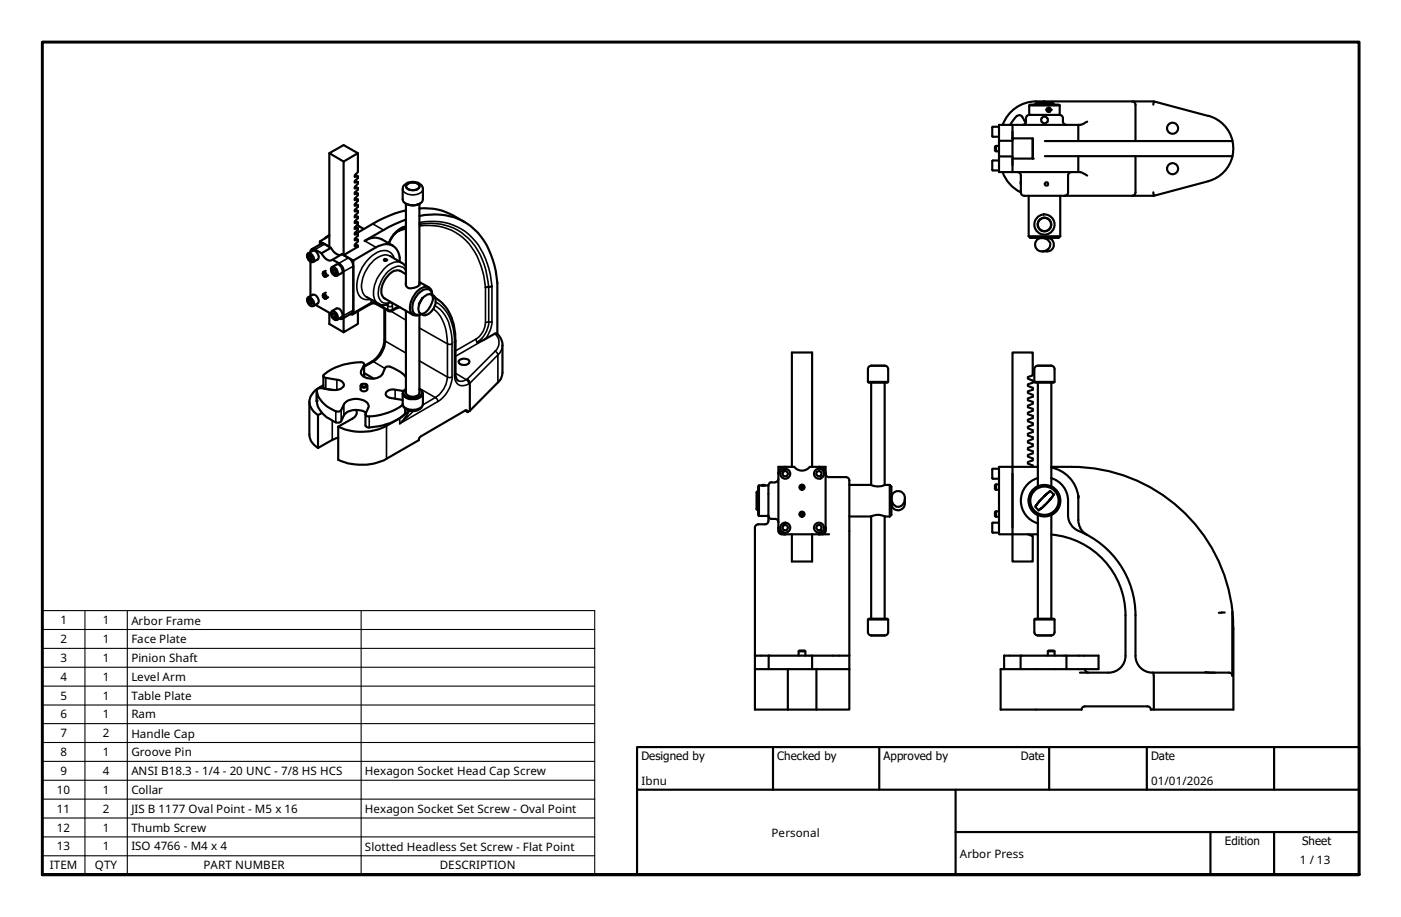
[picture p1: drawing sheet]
<svg xmlns="http://www.w3.org/2000/svg" width="330mm" height="216mm" viewBox="0 0 330 216" stroke-linecap="round" stroke-linejoin="round" font-family="sans-serif">
<!-- layer: Visible (ISO) -->
<g fill="none" stroke="#000" stroke-width=".51">
<path d="M77.5 36.1v22l-2.2-1.3M84.3 36.1l-3.4-1.9-3.4 1.9 3.4 1.9M233.6 30v2.1M233.6 37.9v2.1M233.6 40l.2 .1h1.4M233.6 32l.2 .2h1.4M234.5 34.4v1.2M235.2 37.8h-1.4l-.2 .1M235.2 29.8h-1.4l-.2 .2M235.2 34.4l-.9 .1v1l.9 .1M235.2 36.8v3.7h3.2M238.4 29.4h15.5v3.8"/>
<path d="M238.4 33.1h-3.2v3.7h3.2M238.4 29.4h-3.2v3.7M238.4 32.6h4.7v4.7h-4.7zM238.4 29.4v3.2M238.4 37.3v3.2M239.4 27.3l-1.6 2.1M239.4 27.4l.4-.3 .7 .2 1 1.7M241.6 28.6a.79 .79 0 0 1-.8 .8M242.3 24.8l.3-.2h6.7l.2 .2M242.3 24.8v2.3h7.2v-2.3M242.3 24.8h7.2M242.3 27.1a.79 .79 0 0 0-.7 .7v.8"/>
<path d="M243.1 32.6v4.7M243.5 24.6l.5-.3h3.9l.4 .3M245 24.2l-.3 .1M245.4 24.1l-.4 .1M245.9 23.9l-.7 .4M245.9 23.9h25.8M245.9 23.9a9.1 9.1 0 0 0-8.3 2.9l-1.1 1.7-.4 .9M246 33.2h44.1a6.3 6.3 0 0 1 0 3.6h-44.1M246.4 25.9h.1M246.4 25.9l1 .1-.3 .3-.3 .1zM246.4 25.7l.9 .1-.2 .4-.5-.3M246.4 25.7v.2"/>
<path d="M246.5 25.5l.3-.2 .4 .2 .2 .3-1-.1zM246.6 25.7l.4-.2 .3 .3M249.5 27.1a.79 .79 0 0 1 .8 .7v.8M250.3 28.6a.79 .79 0 0 0 .7 .8M253.9 36.8v3.7h-15.5M256 28.6a3.3 3.3 0 0 1-2.1 .8M266.5 23.9a.79 .79 0 0 1 .8 .8v8.5M267.3 36.8v8.5M271.5 24.6l.2-.7 12.8 3.4M284.5 27.3a8 8 0 0 1 5.7 5.9M290.2 36.7a8 8 0 0 1-5.7 6l-12.8 3.4-.2-.8M72.5 59.7l1.1-.6a1.36 1.36 0 0 1 1.2 2l-1 .6a1.35 1.35 0 0 1-1.3-2z"/>
<path d="M73.1 59.3l.1-.4 .5-.3 2 1M75.7 59.6a2.29 2.29 0 0 0 2.3 1.7l.3-.1M77.4 55.4l-.9 .7M77.5 55.5l-2.2 1.3v.8M77.5 55.4l-.9 .7M77.9 58.4a2.52 2.52 0 0 0 2.4 1.6M77.9 58.4l-1.7-1.1h-.4l-2.4 1.4M77.9 58.4l-2.2 1.2M83.6 41.1l.7 .4-.8 .2v-.4l.8-.8v-4.4l-3.4 1.9v22.1M83.6 52l.7 .4M83.6 50.7l.7 .4M83.6 49.3l.7 .4"/>
<path d="M83.6 53.4l.7 .4M83.6 47.9l.7 .4M83.6 46.6l.7 .4M83.6 54.7l.7 .4M83.6 45.2l.7 .4M83.6 57.5l.7 .3M83.6 43.9l.7 .4M83.6 56.1l.7 .4M84 53l1.7 .9M84.3 57.8v.3l-3.4 2M84.3 56.5v.3l-.8 .9v.3l.8-.2M84.3 55.1v.4l-.8 .8v.3l.8-.1"/>
<path d="M84.3 53.8v.3l-.8 .8v.3l.8-.1M84.3 52.4v.4l-.8 .8v.3l.8-.1M84.3 51.1v.3l-.8 .8v.3l.8-.1M84.3 49.7v.3l-.8 .9v.3l.8-.1M84.3 48.3v.4l-.8 .8v.3l.8-.1M84.3 47v.3l-.8 .8v.4l.8-.2M84.3 45.6v.4l-.8 .8v.3l.8-.1M84.3 44.3v.3l-.8 .8v.3l.8-.1M84.3 42.9v.3l-.8 .9v.3l.8-.1M84.3 41.5v.4l-.8 .8v.3l.8-.1-.7-.4M95.1 43.7a2.9 2.9 0 0 1 4.4 .4l.1 2.8a2.05 2.05 0 0 1-2.4 1.4 2.02 2.02 0 0 1-2.4-1.4v-2.6zM95.5 47.9a3.7 3.7 0 0 0 3.2 .1"/>
<path d="M95.6 53.5l-1.1 .4a5.5 5.5 0 0 0-2.9 3.4M95.6 51.7l-1.3 .5a50.8 50.8 0 0 0-8.4 4.5l.6-.3a3.6 3.6 0 0 1 3.4-.1l2.6 1.5M95.6 49.5l-3.8 1.2a44 44 0 0 0-7.9 4.2M95.6 48v19.2M95.8 43.4a2.32 2.32 0 0 1 2.9 .2 1.31 1.31 0 0 1-1.7 1.2l-1-.3a.67 .67 0 0 1-.2-1.1zM95.9 43.4a2.03 2.03 0 0 1 2.8 .4 1.4 1.4 0 0 1-1.9 1l-.7-.2a.69 .69 0 0 1-.5-.5 .69 .69 0 0 1 .3-.7zM98.7 50.9a14.4 14.4 0 0 1 13.8 3.9 20.7 20.7 0 0 1 4.6 11.8v12.1M98.7 49.1a13.4 13.4 0 0 1 8.1 1.7l2.5 1.5M98.7 52.8h.3M98.7 48v19.1M98.9 47.9l-.2 .1M236.1 40.5a8.4 8.4 0 0 0 4.3 4.8"/>
<path d="M239.6 40.5a.79 .79 0 0 1 .7 .8v4M240.3 45.3a.79 .79 0 0 0 .8 .8h9.6M240.4 42.7v.7M242.2 55.6h7.4M242.2 55.6l.4 .4h6.6l.4-.4M242.2 46.1v9.5M244.8 56.1a1.66 1.66 0 0 0-.9 2.3 1.66 1.66 0 0 0 2.5 .5 1.49 1.49 0 0 0 .8-1.6 1.49 1.49 0 0 0-1.3-1.2M244.8 56.1h1.1M244.8 56v.1M245.9 56v.1M247 56.1a1.6 1.6 0 0 1 1.1 1.7 1.6 1.6 0 0 1-1.6 1.4h-1.1M247 56l-1.1 .1"/>
<path d="M249.6 46.1v9.5M250.7 46.1h21M251.5 45.3a.79 .79 0 0 1-.8 .8M252.3 40.5a.79 .79 0 0 0-.8 .8v4M253.9 40.5a3 3 0 0 1 2.1 .8M267.3 45.3a.79 .79 0 0 1-.8 .8M72.6 70l1-.6a1.36 1.36 0 0 1 1.2 2l-1 .7a1.35 1.35 0 0 1-1.3-.7 1.35 1.35 0 0 1 .1-1.4zM72.8 60.1l.5 .3 .2 .6-.2 .3-.5-.3-.2-.5zM72.8 70.4l.5 .3 .2 .7-.2 .3-.5-.3-.2-.6zM73 60.2l-.4 .3M73 70.5l-.4 .3M73.1 61.6v8.1"/>
<path d="M73.2 60.3l.1 .5M73.2 70.7l.1 .4M73.5 60.8l-.7 .2M73.5 71.1l-.7 .3M74.2 71.8l3.7 2.1M76 69.5l.1-.2a.61 .61 0 0 1 .7 .2 .61 .61 0 0 1 0 .8h-.3M76 69.5a.48 .48 0 0 1 .5 .2 .48 .48 0 0 1 0 .6l-.4-.3zM76 64.3l.1-.2a.61 .61 0 0 1 .7 .2 .61 .61 0 0 1 0 .8h-.3M76 64.3a.48 .48 0 0 1 .5 .2 .48 .48 0 0 1 0 .6l-.4-.3zM76.3 69.6l-.2 .1M76.3 64.4l-.2 .1M76.5 69.8l-.3 .2-.1-.3 .1-.2 .4 .5-.1 .2-.3-.2"/>
<path d="M76.5 64.6l-.3 .2-.1-.3 .1-.2 .3 .2 .1 .3-.1 .2-.3-.2M76.7 68.9l-.6 .3M76.7 63.8l-.6 .2M77.3 70l-.5 .3M77.3 64.8l-.5 .3M77.5 73.7v2.6l3.4 1.9M78 62.9l1.2-.6a1.32 1.32 0 0 1 1.2 .6 1.32 1.32 0 0 1 0 1.4l-1 .6a1.22 1.22 0 0 1-1.5-1.3zM78 73.3l1.2-.7a1.32 1.32 0 0 1 1.2 .7 1.32 1.32 0 0 1 0 1.4l-1 .6a1.39 1.39 0 0 1-1.4-2zM78.2 74.2l.5-.3 .4 .5M78.3 61.2l2.2-1.4 2 1.3 .6 .9 .1 .7M78.3 61.2l1.8 1 .6 .8 .2 .6v10.9a.65 .65 0 0 1-1 .5M78.3 63.4h.4l.4 .6v.5h-.5l-.4-.6z"/>
<path d="M78.4 73.7l.5 .2 .3 .6-.2 .4-.5-.2-.3-.5zM78.7 63.6l.4 .5M78.8 63.5l-.6 .4M79.1 74.5l-.6 .2M79.1 64.1l-.5 .4M80.9 60.1l2.3 1.2M83.2 61.3v12.4l-.3 .3-.4-.1M83.2 61.3l6-3.4a3.2 3.2 0 0 1 4.9 2.7v1M83.2 73l-.2 .7-2.4 1.4M84.3 73.3v3l-3.4 1.9v-3.3M86.3 69.9l2.8 1.6a2.7 2.7 0 0 0 2.1 .2M90.4 61.2a.42 .42 0 0 1 .4-.2 .42 .42 0 0 1 .3 .3l-.5 .1z"/>
<path d="M90.5 72.7v7.3a6.7 6.7 0 0 1-3 5.2l-1.8 1M90.5 70.2l6.8 4M91.8 60.3l3.1 1.8 .7 .8M92.2 73.2h-.7l-2.9-1.6a1.49 1.49 0 0 0-1.4 0l-4.2 2.4M94.1 72.3l-1.8 .9M94.2 63.8l1.4 .8M94.3 63.8a2.49 2.49 0 0 0-3.1 1.2 5 5 0 0 0-1.3 4.5l.4 .6 .3 .2M95.6 66.6a1.11 1.11 0 0 0 .4 1.1 1.11 1.11 0 0 0 1.2 .1l1-.3 .6-.4-.1-.4M95.6 73.2v19.3a1.93 1.93 0 0 0 3.1 .2v-18.5M98.2 68.6l.8-.7a1.67 1.67 0 0 1 2-.2 1.67 1.67 0 0 1 .8 1.8 1.43 1.43 0 0 0-.9-1.4 1.43 1.43 0 0 0-1.6 .4 4.2 4.2 0 0 0-1.8 5.2 1.26 1.26 0 0 0 1.7 .2 1.63 1.63 0 0 1-2 .2 1.63 1.63 0 0 1-.7-1.8l.2-1.1 .5-1.1zM98.7 66.4l2.3 1.3M99.4 70.2a1.85 1.85 0 0 1 2.1-.9 1.93 1.93 0 0 1-.1 2.6 2.97 2.97 0 0 1-2.3 2 1.39 1.39 0 0 1-.5-2l.1-.3"/>
<path d="M99.4 70.2l-.7 1.4M101.5 69.3a1.6 1.6 0 0 1 1.1 2.1 3.3 3.3 0 0 1-2.8 2.8l-.8-.3M102.5 70.1a9.9 9.9 0 0 1 4.6 7.8l.2 2.4v7.8a1.84 1.84 0 0 0 .5 1.5M115.8 67.4l-1.5 .3M72.8 94.6l.1 8.3a4.1 4.1 0 0 0 2 2.6M74.5 91.8a7.4 7.4 0 0 0 .6 4.3 7.1 7.1 0 0 0 4.5 3.4l.7-.3a3.5 3.5 0 0 1 1.4-2.2 4.4 4.4 0 0 1 4.5 .2M74.9 97.7v7.8M75.8 97.2l-.9 .5M76.1 90.7a5.1 5.1 0 0 0-3.3 3.7 4 4 0 0 0 2.1 3.3M76.1 88.5v2.7l.6 .4 1.8 .2M83.8 96.5a1.45 1.45 0 0 1-.8 2.1l-3.4 1.9M84.9 90.9v.7a.86 .86 0 0 0 .8 .6 .86 .86 0 0 0 .8-.6v-.7"/>
<path d="M85.2 90.6a.6 .6 0 0 1 .6-.3 .6 .6 0 0 1 .4 .5 .6 .6 0 0 1-.6 .2 .6 .6 0 0 1-.4-.4zM85.3 90.4l-.3 .2a.7 .7 0 0 0 .4 .7 .7 .7 0 0 0 .8-.1l.3-.4-.4-.4M85.7 87.8l2.3 1.4M85.7 85.7v2.8l-.1 .1M94.8 92.6v2.5a2.39 2.39 0 0 0 3.2 1.6 1.74 1.74 0 0 0 1.6-1.6v-2.5M95.1 92.1l-2.1-.3a1.61 1.61 0 0 0-2.2 1.1l.3 .4 .7 .4 3 .5M95.2 91.9l.4-.3a.96 .96 0 0 0-.6 1.1 .96 .96 0 0 0 .9 .8 2.7 2.7 0 0 0 3.5-.9 1 1 0 0 0-.7-1 1.05 1.05 0 0 1 .8 1 1.05 1.05 0 0 1-.8 1.1 2.84 2.84 0 0 1-3.9-1zM95.4 96.3v.9a7.4 7.4 0 0 1-4.5 2.7l-3 .6a1.77 1.77 0 0 1-1.7 0l-.2-.3v-2.6M95.6 88.8a8.1 8.1 0 0 0-4.4-2.5l-.5 .3-.7 1.5a3.3 3.3 0 0 1-5-.2v-.6l.7-1.4-.2-.5a12.6 12.6 0 0 0-9.4 3v.3l.4 .2 2.8 .5a1.32 1.32 0 0 1 1.5 1.7l-.5 .4-1.2 .3-3.5-.4-.9 .2a3.8 3.8 0 0 0 1.6 3.5l1.3 1a3.1 3.1 0 0 0 2.2 .8l.5-.3a3.5 3.5 0 0 1 1.4-2.2 4 4 0 0 1 5 .8l.1 .6-.8 1.7 .2 .4a1.87 1.87 0 0 0 1.7 .1 14.4 14.4 0 0 0 6.9-2.7M96.3 96.6l-.5 .6a18.8 18.8 0 0 1-4.8 3.1 13 13 0 0 1-11.4 .2M108 85a1.68 1.68 0 0 1 2.6 .1 1.46 1.46 0 0 1-2.7 .1zM109.5 96.6h.4l.2 .4"/>
<path d="M110 89.3l.5 .5 .1 .4v6.5M110.1 97l-.6-.4-10.3 6.1-.5 .5-.1 .4-7.6 4.4a13.3 13.3 0 0 1-11.4 .3v-7.8M110.6 96.7l-.5 .3M112.3 80.6l1.5-.5 2.8-1.6a2.83 2.83 0 0 1 1.7 2.8l-.1 7a2.76 2.76 0 0 1-1 1.7l-6.6 6.7M204.3 86.9v3l.2 .2h4.4l.2-.2v-3M204.3 89.9h4.8M204.3 86.9a.79 .79 0 0 1 .8-.8h3.2a.79 .79 0 0 1 .8 .8M205.1 90.1v24.1M208.3 90.1v24.1M243.5 86.9v3l.2 .2h4.4l.2-.2v-3M243.5 89.9h4.8M243.5 86.9a.79 .79 0 0 1 .8-.8h3.2a.79 .79 0 0 1 .8 .8"/>
<path d="M244.3 90.1v24.4M247.5 90.1v24.4M79.6 103.1l-1.4 .5-3.3 1.9M178.5 115.5l-.4 .4v4l.4 .4M178.7 114.3l-.2 .2v6.8l.2 .2M178.7 114.3v7.2M178.7 114.3h2.2M179.6 114.3v-.1v.1M179.6 114.2l-.3 .1M179.8 114.3v-.1l.3 .1M180.9 114.3v7.2h-2.2M181.3 113.6l-.4 .7"/>
<path d="M183.3 112.7a1.21 1.21 0 0 1-1.8 .8l-.2 .1M184.5 110.9h.7l.3 .6-.3 .6h-.7l-.4-.6zM184.9 109.9a1.62 1.62 0 0 0-1.6 1.6M186.4 109.9v-26.9h4.8v26.9M188.7 114.4h.3l.2 .3-.2 .3h-.3l-.2-.3zM190.7 109.9a2.3 2.3 0 0 1-3.7 0h-3.7v15.1a.79 .79 0 0 0 .8 .8M190.7 109.9h3.7v15.1a.79 .79 0 0 1-.8 .8M192.3 111.1l.6-.2 .5 .4v.7l-.7 .2-.5-.4zM192.8 109.9a1.62 1.62 0 0 1 1.6 1.6M194.4 111.5a.79 .79 0 0 0 .8 .8h3.9M199.2 112.3a.79 .79 0 0 1 .8 .8M200 113.1v41.3"/>
<path d="M200 114.2h5a3.8 3.8 0 0 0 3.3 0h1.2M209.5 114.2v7.4M209.5 114.2l.4 .4v6.6l-.4 .4M209.9 116.8h.1M209.9 117.9h.1M209.9 116.8a1.66 1.66 0 0 1 2.3-1 1.66 1.66 0 0 1 .7 2.4 1.52 1.52 0 0 1-1.6 1.1 1.52 1.52 0 0 1-1.4-1.4M209.9 117.9v1.1M209.9 116.8v1.1M213 117.3v1.1a1.59 1.59 0 0 1-1.3 1.7 1.59 1.59 0 0 1-1.8-1.1M233.6 110.5v2.1M233.6 112.6l.2 .1h1.4M234.5 114v1.3"/>
<path d="M235.2 110.4h-1.4l-.2 .1M235.2 114l-.9 .2v1l.9 .1M238.4 111.5v12.7M243.1 109.9v-.3l-1.1-.4v-.4l1.1-.4v-.5l-1.1-.4v-.4l1.1-.4v-.5l-1.1-.3v-.4l1.1-.5v-.4l-1.1-.4v-.4l1.1-.4v-.5l-1.1-.3v-.5l1.1-.4v-.4l-1.1-.5v-.3l1.1-.4v-.5l-1.1-.4v-.4l1.1-.4v-.5l-1.1-.4v-.3l1.1-.5v-.4l-1.1-.4v-.4l1.1-.4v-.5l-1.1-.4v-.4l1.1-.4v-.4l-1.1-.5v-.4l1.1-.3v-.5l-1.1-.4v-.4l1.1-.4v-.5l-1.1-.4v-.4l1.1-.4v-5.4h-4.7v42.8h5.9M243.7 119.3l.8 .8M244.3 112.6a5.6 5.6 0 0 0-4 5.3 5.6 5.6 0 0 0 4 5.3M244.3 114.5a3.7 3.7 0 0 0-2.1 3.4 3.7 3.7 0 0 0 2.1 3.3v24.5M244.3 109.9h-9.1v15.9h3.2v6.4h4.7v-6l-1.1-.4M245.9 116.8l1.4-1.2-.4 .4a15.1 15.1 0 0 0-3.2 3.3zM247.3 115.6l.8 .8M247.5 110.1a8 8 0 0 1 6.4 6.7M247.5 114.5a3.7 3.7 0 0 1 2.1 3.4 3.7 3.7 0 0 1-2.1 3.3v24.5"/>
<path d="M247.5 112.6a5.6 5.6 0 0 1 4 5.3M247.5 109.9a43.5 43.5 0 0 1 18.6 2.6 38.1 38.1 0 0 1 24.1 31.6M248.1 116.4l-.8 1.2-1.9 1.9-.8 .6a13.2 13.2 0 0 0 3.5-3.7zM251.5 117.9v3.4a4 4 0 0 0 2.4 3.7 21.4 21.4 0 0 1 13.4 19.8v9.6a4 4 0 0 0 4 4M253.9 116.8v.4v-.4M253.9 116.8v5.6M177.7 124.2v30.2M180.9 122.7a.79 .79 0 0 1-.8 .7h-1.6a.79 .79 0 0 0-.8 .8M180.9 121.4l.1 .4 .5 .4h1a.76 .76 0 0 1 .8 .8M180.9 121.5v1.1M183.3 124.2a1.62 1.62 0 0 0 1.6 1.7M184.1 125.8h11.1"/>
<path d="M184.5 123.6h.7l.3 .6-.3 .6h-.7l-.4-.6zM186.4 125.8v6.4h4.8v-6.4M188.7 120.7h.3l.2 .3-.2 .3h-.3l-.2-.3zM192.3 123.7l.7-.1 .5 .5-.3 .7-.6 .1-.4-.6zM194.4 124.2a1.62 1.62 0 0 1-1.6 1.7M200 121.6h5a3.8 3.8 0 0 1 3.3 0h1.2M205.1 121.6v24.1M208.3 121.6v24.1M233.6 125.3l.2 .1h1.4M234.5 120.4v1.3M235.2 123.1h-1.5l-.1 2.2M235.2 120.4l-.9 .1v1l.9 .2"/>
<path d="M247.5 125.9a19.1 19.1 0 0 1 17.5 19v9.5a4 4 0 0 1-4 4M253.9 122.4a3.8 3.8 0 0 0 2.1 3.5M177.7 157.5h22.3M177.7 154.4v12.7h14.5M177.7 154.4h13.5M181 154.4v3.1M185.5 157.5v9.6M188 154.4v-1l.2-.2h1.2l.2 .2v1M188 153.4h1.6M191.2 154.4h8.8M191.2 154.4v3.1M192.2 157.5v9.6"/>
<path d="M200 157.5v9.6h-7.8M200 154.4v3.1M204.3 148.8v-2.9l.2-.2h4.4l.2 .2v2.9M204.3 145.9h4.8M204.3 148.8a.79 .79 0 0 0 .8 .8h3.2a.79 .79 0 0 0 .8-.8M240.3 154.4h-3.9v3.1M240.3 154.4h10.8M240.3 154.4v3.1M243.5 148.8v-2.9l.2-.2h4.4l.2 .2v2.9M243.5 145.9h4.8M243.5 148.8a.79 .79 0 0 0 .8 .8h3.2a.79 .79 0 0 0 .8-.8M246.7 154.4v-1l.2-.2h1.2l.2 .2v1"/>
<path d="M246.7 153.4h1.6M251.1 154.4h7.5v3.1h-23v9.6h19M251.1 154.4v3.1M254.3 158.4h6.7M255.5 157.5a.88 .88 0 0 0 .7 .9M271.3 158.4h18.1a.67 .67 0 0 1 .7 .7v-15l.3 3.9v19.1h-18.7M271.5 158.4l.2 8.7h-.7M283.8 158.2l2.2 .2M288.4 144.2l-1.4 .1M270.1 166.3h-14.7a.79 .79 0 0 0-.8 .8M270.2 166.3a.79 .79 0 0 1 .8 .8"/>
<circle cx="245.9" cy="28.2" r=".79"/>
<circle cx="276.1" cy="30.2" r="1.3"/>
<circle cx="276.1" cy="39.7" r="1.3"/>
<circle cx="245.9" cy="52.9" r="2.38"/>
<circle cx="245.9" cy="52.9" r="1.62"/>
<circle cx="245.9" cy="52.9" r="1.56"/>
<circle cx="246.4" cy="43.3" r=".42"/>
<circle cx="184.9" cy="111.5" r="1.17"/>
<circle cx="188.8" cy="114.7" r=".48"/>
<circle cx="188.8" cy="114.7" r=".6"/>
<circle cx="192.8" cy="111.5" r="1.17"/>
<circle cx="245.9" cy="117.9" r="3.3"/>
<circle cx="245.9" cy="117.9" r="3.7"/>
<circle cx="184.9" cy="124.2" r="1.17"/>
<circle cx="188.8" cy="121.1" r=".48"/>
<circle cx="188.8" cy="121.1" r=".6"/>
<circle cx="192.8" cy="124.2" r="1.17"/>
</g>
<g fill="#000">
<circle cx="243.1" cy="37.3" r=".25"/>
<circle cx="246.4" cy="25.7" r=".25"/>
<circle cx="246.9" cy="26.4" r=".25"/>
<circle cx="246.9" cy="25.3" r=".25"/>
<circle cx="247.4" cy="25.8" r=".25"/>
<circle cx="74.5" cy="94.4" r=".25"/>
<circle cx="179.8" cy="114.3" r=".25"/>
<circle cx="242.2" cy="117.5" r=".25"/>
<circle cx="242.3" cy="118.7" r=".25"/>
<circle cx="242.3" cy="117" r=".25"/>
<circle cx="242.5" cy="119.3" r=".25"/>
<circle cx="242.6" cy="116.1" r=".25"/>
<circle cx="243" cy="120.1" r=".25"/>
</g>
<!-- layer: Visible Narrow (ISO) -->
<g fill="none" stroke="#000" stroke-width=".38">
<path d="M72.5 59.9a1.1 1.1 0 0 1 1.3 1.4l-.1 .2a.82 .82 0 0 1-1.2-.7 .65 .65 0 0 1 0-.9zM72.6 59.6a1.35 1.35 0 0 1 1.4 1.7l-.2 .4M76.5 57.5l-2.3 1.2M85.9 56.7l2.6 1.5M87.8 52.7l2.5 1.5M94 54.4a4.6 4.6 0 0 0-2.4 2.9M94.5 53.9l.2-.1 .1-.3a6.8 6.8 0 0 0-3.4 3.7M94.8 44.5a2.28 2.28 0 0 0 2.9 1.3l.8-.1a1.38 1.38 0 0 0 1.1-1.2M95.6 53.8l-1.6 .6 .2-.4M95.6 53.2l-.8 .3M98.7 52.4a13.3 13.3 0 0 1 15.6 8.5 21 21 0 0 1 1.5 6.5v8.3M98.7 53.2a12.8 12.8 0 0 1 14.5 9.3l.7 2.5 .4 2.7v8.2"/>
<path d="M99 52.8a12.8 12.8 0 0 1 14.5 8.3 21 21 0 0 1 1.6 6.5v8.2l-.8 .1a4.8 4.8 0 0 1-2.2 3.9l.2 .8a6.2 6.2 0 0 0 2.8-4.8l.7-.1a6.9 6.9 0 0 1-1.6 4.2l-6.9 4M72.5 70.2a1.12 1.12 0 0 1 1.1 .6 1.12 1.12 0 0 1-.1 1.2 1.23 1.23 0 0 1-1-1.8zM72.6 70a1.44 1.44 0 0 1 1.2 2.1M78.1 73.5a1.14 1.14 0 0 1 1.1 1.7 1.16 1.16 0 0 1-1.1-1.7zM78.2 63.1a1.17 1.17 0 0 1 .9 1.8 1.29 1.29 0 0 1-.9-1.8zM78.2 62.9a1.32 1.32 0 0 1 1.2 .6 1.32 1.32 0 0 1 0 1.4M78.2 73.2a1.38 1.38 0 0 1 1.2 2.1M82 60.7l-2.2 1.3M83.2 73l-2.3 1.3M83.2 62.7l-2.3 1.2M87.4 71.2l-.2 .4M87.4 71.2a.82 .82 0 0 1 1.2 .4"/>
<path d="M87.4 71.2l-4.2 2.5M87.4 70.5v.7M88.5 71.2l2.8 1.7M90.7 72.8v7.5M90.9 71.8l.4 .3v.8M91.3 72.9l.5 .1 .6-.1M91.3 72.9l.1 .3M91.6 71.3l.2-.1a.52 .52 0 0 1 .6 .7 .52 .52 0 0 1-.9 .2l-.3-.3M91.8 60.3a3.7 3.7 0 0 0-4.2 1.5 8.3 8.3 0 0 0-2.4 6.1l.1 .6a2.12 2.12 0 0 0 1 1.4M92.1 73.3l3.5 2.1M92.4 72.9l-.1 .3M92.4 72.1v.8"/>
<path d="M92.8 60.8a2.53 2.53 0 0 0-4-1.4 9.4 9.4 0 0 0-4.6 9.4 2.4 2.4 0 0 0 3 1.7M93.8 72.1l-1.4 .8M94.6 61.9a4 4 0 0 0-4.7 2 7.1 7.1 0 0 0-1.7 6.6l.9 1M95.6 63.9a1.99 1.99 0 0 0-3.3-.7 6.9 6.9 0 0 0-3.1 6.9 1.75 1.75 0 0 0 2.4 1.2l-.4 .5M98.7 77.2l6.6 3.8v7.8M102.4 71.9a8 8 0 0 1 3.7 5.8l.3 3.3-.4 .1-.7-.1a10.1 10.1 0 0 0-3.3-8.3M102.5 70.2h.1M102.6 71.1a9 9 0 0 1 4.3 7.4l.1 2.1M112.1 79.8l-4.8 2.8M116.5 78.5a2.75 2.75 0 0 1 .1 4.2M74.5 91.9v2.5M76.7 89v2.6"/>
<path d="M78.2 99v4.6M79.1 96.8v2.6M79.3 89.4v2.4M80.3 96.6v2.6M81 95.2v2.6M85 87.3v.8M85.7 85.9v2.6M86.9 98v2.6M87.5 85.2h.4M87.9 85.2l-2.2 1.2M87.9 85.2l2.7 1.5M90.5 80l.2 .3"/>
<path d="M90.7 80.3a6.3 6.3 0 0 1-2.8 4.9M90.7 80.3l4.9 2.8M93 91.8v2.1M94.8 95.1a2.28 2.28 0 0 0 2.9 1.3l.8-.2a1.38 1.38 0 0 0 1.1-1.1M95.4 96.2v1.2M96.4 96.7l-.7 1.2-1.6 1.9 3.2-3M98.7 91.4l3.8 2.2-2.9 1.7M98.7 85l6.6 3.8M103.1 94.6l-9 5.2v-1.3M105.3 88.8l.4 .1 .7-.1M105.3 88.8a6.1 6.1 0 0 1-2.8 4.8l.5 .5 .1 .5a7.3 7.3 0 0 0 3.3-5.8M106.4 81v7.8"/>
<path d="M107 80.6v7.8M107.3 88.1l-.2 .2a1.98 1.98 0 0 0 .9 2.3 1.98 1.98 0 0 0 2.4-.2M107.3 80.3l-.3 .3M107.8 89.6a1.87 1.87 0 0 0 2-.2l.4 .3 .2 .7M116.6 82.7l-6.8 6.7-2.5-1.5M117.2 90v-6.4l-6.8 6.8M118.3 81.3l-.4 1.4-.7 .9-.2-.6-.4-.3M91 100.3v7.7"/>
</g>
<!-- layer: Symbol (ISO) -->
<g fill="none" stroke="#000" stroke-width=".25">
<path d="M10 148.2h130M10 152.7h130M10 157.1h130M20 143.8v62.1M30 143.8v62.1M85 143.8v62.1M10 161.5h130M10 166h130M10 170.4h130M10 174.8h130M10 179.3h130M10 183.7h130"/>
<path d="M10 188.2h130M10 192.6h130M10 197h130M10 201.5h130v-57.7h-130v62.1h130v-4.4"/>
</g>
<!-- layer: Border (ISO) -->
<path d="M10 205.9v-196h310v196h-310h310" fill="none" stroke="#000" stroke-width=".7"/>
<!-- layer: Title (ISO) -->
<path d="M150 175.9h170v30h-170zM182 175.9v10M207 175.9v10M247 175.9v10M270 175.9v10M300 175.9v10M150 185.9h170M225 195.9h95M225 185.9v20M285 195.9v10M300 195.9v10" fill="none" stroke="#000" stroke-width=".51"/>
<g font-size="2.7">
<text x="14.2" y="147">1</text>
<text x="24.2" y="147">1</text>
<text x="30.9" y="147.1">Arbor Frame</text>
<text x="14.2" y="151.4">2</text>
<text x="14.2" y="155.9">3</text>
<text x="24.2" y="151.4">1</text>
<text x="24.2" y="155.8">1</text>
<text x="30.9" y="151.4">Face Plate</text>
<text x="30.9" y="155.9">Pinion Shaft</text>
<text x="14.2" y="160.3">4</text>
<text x="24.2" y="160.3">1</text>
<text x="30.9" y="160.3">Level Arm</text>
<text x="14.2" y="164.7">5</text>
<text x="24.2" y="164.7">1</text>
<text x="30.9" y="164.8">Table Plate</text>
<text x="14.2" y="169.2">6</text>
<text x="14.2" y="173.6">7</text>
<text x="24.2" y="169.2">1</text>
<text x="24.2" y="173.6">2</text>
<text x="30.9" y="169.2">Ram</text>
<text x="30.9" y="173.7">Handle Cap</text>
<text x="14.2" y="178.1">8</text>
<text x="24.2" y="178.1">1</text>
<text x="30.9" y="178.1">Groove Pin</text>
<text x="151" y="179">Designed by</text>
<text x="183" y="179">Checked by</text>
<text x="208" y="179">Approved by</text>
<text x="240.3" y="178.9">Date</text>
<text x="271" y="178.9">Date</text>
<text x="14.2" y="182.5">9</text>
<text x="24.2" y="182.5">4</text>
<text x="30.9" y="182.5">ANSI B18.3 - 1/4 - 20 UNC - 7/8 HS HCS</text>
<text x="85.9" y="182.6">Hexagon Socket Head Cap Screw</text>
<text x="151" y="184.8">Ibnu</text>
<text x="271" y="184.8">01/01/2026</text>
<text x="13.4" y="186.9">10</text>
<text x="13.4" y="191.3">11</text>
<text x="24.2" y="186.9">1</text>
<text x="24.2" y="191.4">2</text>
<text x="30.9" y="187">Collar</text>
<text x="30.9" y="191.4">JIS B 1177 Oval Point - M5 x 16</text>
<text x="85.9" y="191.4">Hexagon Socket Set Screw - Oval Point</text>
<text x="13.4" y="195.8">12</text>
<text x="24.2" y="195.8">1</text>
<text x="30.9" y="195.8">Thumb Screw</text>
<text x="181.7" y="197">Personal</text>
<text x="13.4" y="200.2">13</text>
<text x="24.2" y="200.2">1</text>
<text x="30.9" y="200.2">ISO 4766 - M4 x 4</text>
<text x="85.9" y="200.3">Slotted Headless Set Screw - Flat Point</text>
<text x="226" y="201.9">Arbor Press</text>
<text x="288.4" y="199">Edition</text>
<text x="306" y="203.4">1 / 13</text>
<text x="306.6" y="199">Sheet</text>
<text x="11.7" y="204.7">ITEM</text>
<text x="22.4" y="204.7">QTY</text>
<text x="47.9" y="204.7">PART NUMBER</text>
<text x="103.6" y="204.7">DESCRIPTION</text>
</g>
</svg>
